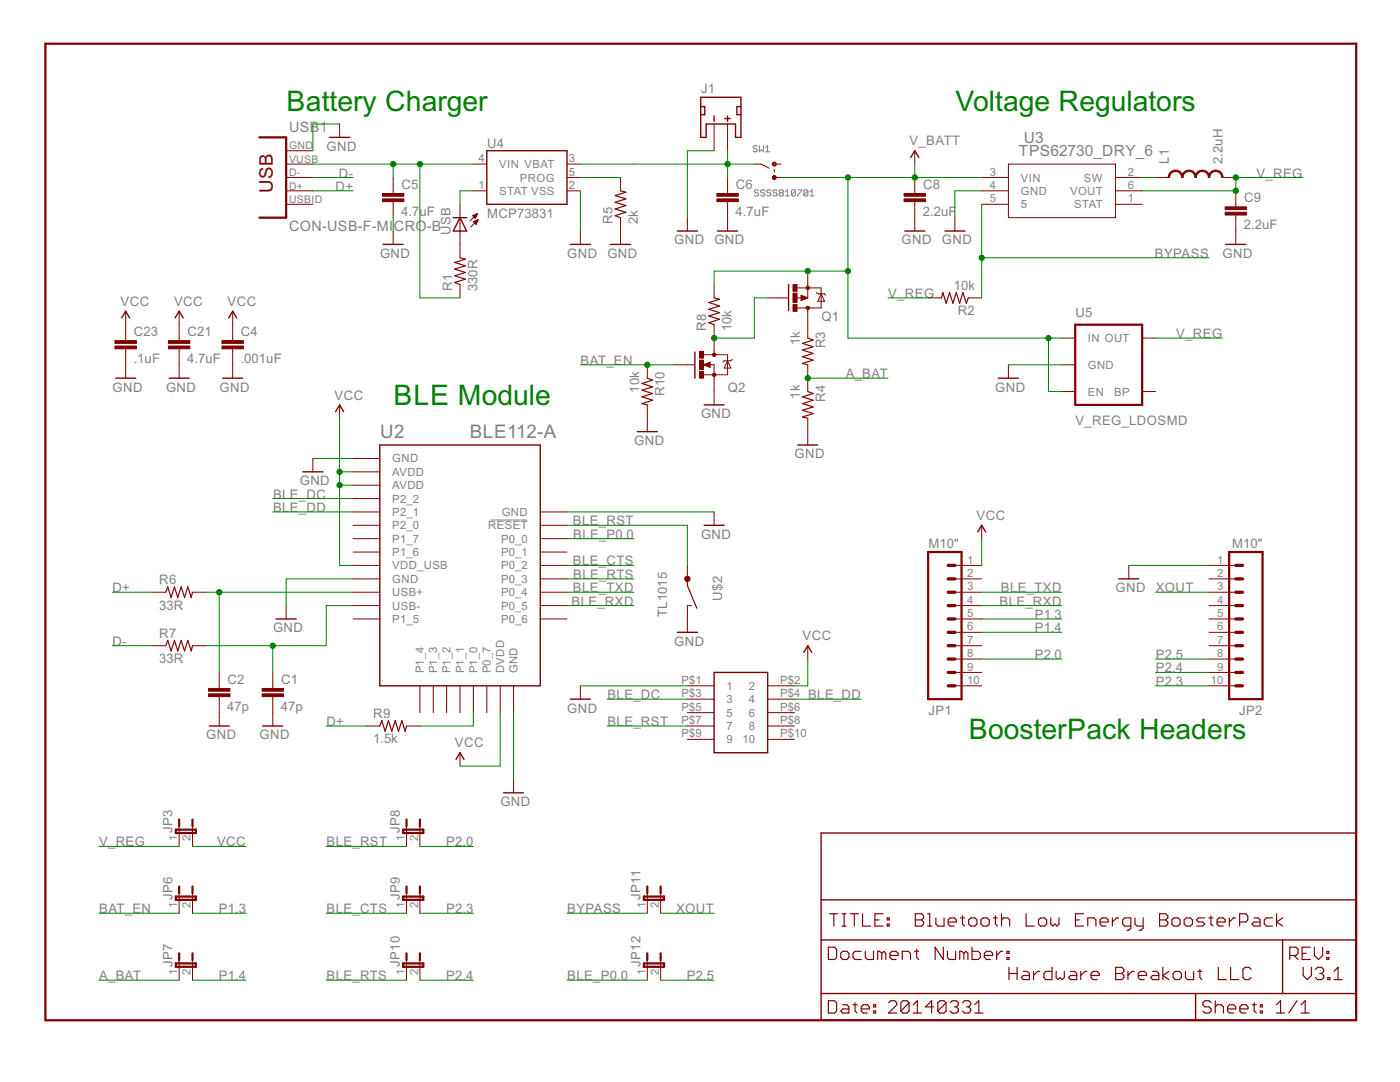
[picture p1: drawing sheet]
<svg xmlns="http://www.w3.org/2000/svg" width="279mm" height="216mm" viewBox="0 0 279 216" stroke-linecap="round" stroke-linejoin="round" font-family="sans-serif">
<g fill="none" stroke="#808080" stroke-width=".2">
<path d="M151.1 29.3l-.2-.2h-.4l-.2 .4 .2 .2h.4l.2 .4-.2 .2h-.4l-.2-.2M151.4 38.1l-.2-.2h-.4l-.2 .2 .2 .4h.4l.2 .2-.2 .4h-.4l-.2-.2M151.6 29.1v1.2l.4-.4 .4 .4v-1.2M152.6 38.1l-.2-.2h-.4l-.2 .4 .2 .2h.4l.2 .4-.2 .2h-.4l-.2-.2M152.8 30.3h.8M152.8 29.5l.4-.4v1.2M153.9 38.1l-.3-.2h-.4l-.2 .4 .2 .2h.4l.3 .4-.3 .2h-.4l-.2-.2M155.1 38.1l-.2-.2h-.4l-.2 .2 .2 .4h.4l.2 .2-.2 .4h-.4l-.2-.2M155.7 38.5l-.2-.2 .2-.4h.4l.2 .2-.2 .4M155.7 38.5h.4M155.7 38.5l-.2 .2 .2 .4h.4l.2-.2-.2-.4M156.7 39.1h.8"/>
<path d="M156.7 38.3l.4-.4v1.2M158.8 38.1l-.2-.2h-.4l-.2 .2v.8M158.8 38.1v.8l-.2 .2h-.4l-.2-.2M158.8 38.1l-.8 .8M159.2 37.9h.8v.2l-.8 .8v.2M161.2 38.1l-.2-.2h-.4l-.2 .2v.8M161.2 38.1v.8l-.2 .2h-.4l-.2-.2M161.2 38.1l-.8 .8M161.6 39.1h.9M161.6 38.3l.5-.4v1.2M97.9 103.8h7.3"/>
</g>
<g fill="none" stroke="#800000" stroke-width=".23">
<path d="M123.8 38.1l1.1 .3-2.1 .6 2.1 .7-2.1 .7 2.1 .6-2.1 .7 2.1 .7-2.1 .6 1 .4M91.8 51.4l1.1 .3-2.2 .7 2.2 .6-2.2 .7 2.2 .7-2.2 .6 2.2 .7-2.2 .7 1.1 .4M142.5 59.4l1.1 .3-2.1 .7 2.1 .6-2.1 .7 2.1 .7-2.1 .7 2.1 .6-2.1 .7 1 .4M187.9 59.4l.3-1 .6 2.1 .7-2.1 .7 2.1 .6-2.1 .7 2.1 .7-2.1 .6 2.1 .5-1.1M129.2 75.5l1 .4-2.1 .6 2.1 .7-2.1 .7 2.1 .6-2.1 .7 2.1 .7-2.1 .6 1.1 .3M161.2 67.5l1.1 .4-2.2 .6 2.2 .7-2.2 .6 2.2 .7-2.2 .7 2.2 .7-2.2 .6 1.1 .3M161.2 78.1l1.1 .4-2.2 .7 2.2 .7-2.2 .6 2.2 .7-2.2 .7 2.2 .6-2.2 .7 1.1 .3M33.1 118.2l.4-1.1 .6 2.1 .7-2.1 .7 2.1 .7-2.1 .6 2.1 .7-2.1 .7 2.1 .2-1M137.2 115.5v1.3l1.9 4.6M33.1 128.8l.4-1 .6 2.1 .7-2.1 .7 2.1 .7-2.1 .6 2.1 .7-2.1 .7 2.1 .2-1.1M75.8 144.9l.4-1.1 .7 2.1 .6-2.1 .7 2.1 .7-2.1 .6 2.1 .7-2.1 .7 2.1 .2-1M165.3 199.7h1.2l.5 .4v1.6l-.5 .4h-1.2z"/>
<path d="M165.3 189h1.2l.5 .4v1.7l-.5 .4h-1.2zM165.6 182.3h1.6M166.4 182.3v2.5M168 182.3h.9M168 184.8h.9M168.2 189.8h.8l.4 .4v.9l-.4 .4h-.8l-.4-.4v-.9zM168.5 182.3v2.5M169.7 182.3h1.6M170.5 182.3v2.5M171.9 189.8h-1.3l-.4 .4v.9l.4 .4h1.3M172.1 182.3v2.5h1.7M172.7 189.8v1.3l.4 .4h1.2v-1.7"/>
<path d="M174.6 183.6h.8M176 190.2l-.4-.4h-.4v1.7M176 190.2v1.3M176 190.2l.4-.4 .4 .4v1.3M176.2 182.3h-1.6v2.5h1.6M177.1 184.4h.4v.4h-.4zM177.1 183.2h.4v.4h-.4zM177.6 190.6h1.6v-.4l-.4-.4h-.8l-.4 .4v.9l.4 .4h.8M180.1 191.5v-1.7h1.2l.4 .4v1.3M182.5 189.8h.8M182.7 182.3h1.2l.4 .4v.5l-.4 .4 .4 .4v.4l-.4 .4h-1.2zM182.7 183.6h1.2"/>
<path d="M182.9 189.4v1.7l.4 .4M185.1 182.3h.4v2.5M185.1 184.8h.8M186.8 183.2v1.2l.4 .4h1.2v-1.6M188.3 189v2.5l-1.7-2.5v2.5M189.1 189.8v1.3l.4 .4h1.2v-1.7M189.2 184h1.7v-.4l-.4-.4h-.9l-.4 .4v.8l.4 .4h.9M191.7 183.2h.8M192.1 182.7v1.7l.4 .4M192.4 190.2l-.5-.4h-.4v1.7M192.4 190.2v1.3M192.4 190.2l.4-.4 .4 .4v1.3"/>
<path d="M193.3 183.6l.4-.4h.8l.5 .4v.8l-.5 .4h-.8l-.4-.4zM194 189v2.5h1.2l.4-.4v-.9l-.4-.4h-1.2M195.8 183.6l.4-.4h.8l.4 .4v.8l-.4 .4h-.8l-.4-.4zM196.4 190.6h1.7v-.4l-.4-.4h-.8l-.5 .4v.9l.5 .4h.8M198.2 183.2h.9M198.6 182.7v1.7l.5 .4M198.9 189.8v1.7M199.9 183.6l.4-.4h.8l.4 .4v1.2M199.9 182.3v2.5M200.1 189.8h-.4l-.8 .8M201 189.8h.4v.4h-.4zM201 191.1h.4v.4h-.4z"/>
<path d="M201.4 193v2.5M201.4 194.2h1.6M203 193v2.5M204.2 193.8h.8l.4 .4v1.3h-1.2l-.4-.4 .4-.5h1.2M204.8 182.3v2.5h1.6M206.3 193.8v1.7M207.2 183.6l.5-.4h.8l.4 .4v.8l-.4 .4h-.8l-.5-.4zM207.5 193.8h-.4l-.8 .8M209.7 183.2v1.2l.4 .4 .4-.4 .4 .4 .4-.4v-1.2M210 193v2.5h-1.3l-.4-.4v-.9l.4-.4h1.3M210.8 193.8v1.3l.4 .4 .4-.4 .4 .4 .4-.4v-1.3M213.6 193.8h.9l.4 .4v1.3h-1.3l-.4-.4 .4-.5h1.3"/>
<path d="M214.6 183.6h.8M215.7 193.8v1.7M216.3 182.3h-1.7v2.5h1.7M216.9 193.8h-.4l-.8 .8M217.1 184.8v-1.6h1.2l.4 .4v1.2M217.7 194.6h1.7v-.4l-.4-.4h-.9l-.4 .4v.9l.4 .4h.9M219.5 184h1.7v-.4l-.4-.4h-.9l-.4 .4v.8l.4 .4h.9M222 183.2v1.6M222.7 194.2h1.2M222.7 193h1.2l.4 .4v.4l-.4 .4 .4 .4v.5l-.4 .4h-1.2zM223.2 183.2h-.4l-.8 .8M225.1 193.8v1.7"/>
<path d="M225.7 184.8h-1.2l-.5-.4v-.8l.5-.4h1.2v2l-.4 .4h-.4M226.3 193.8h-.4l-.8 .8M226.5 183.2v1.2l.4 .4h1.2M227.2 194.6h1.6v-.4l-.4-.4h-.8l-.4 .4v.9l.4 .4h.8M228.1 183.2v2l-.4 .4h-.4M230 193.8h.8l.5 .4v1.3h-1.3l-.4-.4 .4-.5h1.3M231.4 182.3h1.2l.5 .4v.5l-.5 .4 .5 .4v.4l-.5 .4h-1.2zM231.4 183.6h1.2M232.1 193v2.5M233.3 193.8l-1.2 .8 1.2 .9M233.9 183.6l.4-.4h.8l.4 .4v.8l-.4 .4h-.8l-.4-.4zM234.1 194.2l.4-.4h.9l.4 .4v.9l-.4 .4h-.9l-.4-.4z"/>
<path d="M236.3 183.6l.4-.4h.9l.4 .4v.8l-.4 .4h-.9l-.4-.4zM236.6 193.8v1.3l.4 .4h1.2v-1.7M239 193.8h.9M239.5 193.4v1.7l.4 .4M240.4 183.2h-1.2l-.4 .4 .4 .4h.8l.4 .4-.4 .4h-1.2M241.3 183.2h.8M241.7 182.7v1.7l.4 .4M242.5 199.7v2.4M242.9 184h1.6v-.4l-.4-.4h-.8l-.4 .4v.8l.4 .4h.8M243.1 193v2.5h1.7M245.3 183.2v1.6M245.6 193v2.5h1.6"/>
<path d="M246.6 183.2h-.4l-.9 .8M247.4 184h1.2l.4-.4v-.9l-.4-.4h-1.2v2.5M249.7 193.4l-.4-.4h-.8l-.4 .4v1.7l.4 .4h.8l.4-.4M250.3 183.2h.8l.4 .4v1.2h-1.2l-.4-.4 .4-.4h1.2M254 183.2h-1.3l-.4 .4v.8l.4 .4h1.3M254.8 182.3v2.5M256 183.2l-1.2 .8 1.2 .8M257.4 190.6h1.2l.5-.4v-.8l-.5-.4h-1.2v2.5M258.2 190.6l.9 .9M258.8 199.7l-1.6 2.4M259.9 190.2h.8M260.1 193v1.6l.8 .9 .8-.9v-1.6"/>
<path d="M261.5 189h-1.6v2.5h1.6M262.3 189v1.6l.8 .9 .9-.9v-1.6M262.5 193.4l.5-.4h.8l.4 .4v.4l-.4 .4M263.4 194.2h.4M263.8 194.2l.4 .4v.5l-.4 .4h-.8l-.5-.4M264.8 191.1h.4v.4h-.4zM264.8 189.8h.4v.4h-.4zM265 195.1h.4v.4h-.4zM266.2 195.5h1.7M266.2 193.8l.8-.8v2.5M168.2 200.5h.8l.4 .4v1.2h-1.2l-.4-.4 .4-.4h1.2M170.2 200.5h.8"/>
<path d="M170.6 200.1v1.6l.4 .4M171.9 201.3h1.6v-.4l-.4-.4h-.8l-.4 .4v.8l.4 .4h.8M174.3 201.7h.5v.4h-.5zM174.3 200.5h.5v.4h-.5zM177.3 200.1l.4-.4h.9l.4 .4v.4l-1.7 1.6h1.7M181.4 200.1v1.6l-.4 .4h-.8l-.4-.4M181.4 200.1l-.4-.4h-.8l-.4 .4v1.6M181.4 200.1l-1.6 1.6M182.2 202.1h1.7M182.2 200.5l.9-.8v2.4M186.4 200.9h-1.7l1.2-1.2v2.4M188.8 200.1v1.6l-.4 .4h-.8l-.4-.4"/>
<path d="M188.8 200.1l-.4-.4h-.8l-.4 .4v1.6M188.8 200.1l-1.6 1.6M189.6 200.1l.4-.4h.9l.4 .4v.4l-.4 .4M190.4 200.9h.5M190.9 200.9l.4 .4v.4l-.4 .4h-.9l-.4-.4M192.1 200.1l.4-.4h.8l.4 .4v.4l-.4 .4M192.9 200.9h.4M193.3 200.9l.4 .4v.4l-.4 .4h-.8l-.4-.4M194.5 202.1h1.7M194.5 200.5l.8-.8v2.4M241.7 200.1l-.4-.4h-.8l-.4 .4v.4l.4 .4h.8l.4 .4v.4l-.4 .4h-.8l-.4-.4M242.5 200.9l.4-.4h.9l.4 .4v1.2"/>
<path d="M245 201.3h1.6v-.4l-.4-.4h-.8l-.4 .4v.8l.4 .4h.8M247.4 201.3h1.7v-.4l-.4-.4h-.9l-.4 .4v.8l.4 .4h.9M249.9 200.5h.8M250.3 200.1v1.6l.4 .4M251.5 201.7h.4v.4h-.4zM251.5 200.5h.4v.4h-.4zM254.7 202.1h1.7M254.7 200.5l.9-.8v2.4M259.7 202.1h1.6M259.7 200.5l.8-.8v2.4"/>
</g>
<g fill="none" stroke="#800000" stroke-width=".28">
<path d="M139.8 19.4h8.1v8h-1.1v-2.7h-5.9v2.7h-1.1zM65.8 27.4h4M97.2 30.1h16v10.7h-16zM139.8 21.3h.9v1.6h-.9M142.5 23.1v1.1M144.7 23.7h1M145.2 23.1v1.1M147.9 21.3h-.8v1.6h.8M181.8 31.4l.8-1.3 .8 1.3M76.5 48.8h4M90.5 43.4h2.6M91.8 43.4l1.3 2.7h-2.6z"/>
<path d="M113.8 48.8h4M121.8 48.8h4M135.2 46.1h4M143.2 46.1h4M157.4 56.8v5.2M180.6 46.1h4M188.6 46.1h4M244.6 48.8h4M23.1 75.5h4M24.3 63.4l.8-1.3 .8 1.3M33.8 75.5h4M34.9 63.4l.9-1.3 .8 1.3"/>
<path d="M44.4 75.5h4M45.6 63.4l.8-1.3 .8 1.3M138.7 70.3v5.2M199.2 75.5h4M60.5 94.1h4M67 82.1l.8-1.3 .8 1.3M75.8 88.8h32v48h-32zM127.2 86.1h4M140.5 80.8h4M159.2 88.8h4M140.5 104.8h4M195.1 106.2l.8-1.4 .8 1.4"/>
<path d="M223.3 115.5h4M55.1 123.5h4M113.8 139.5h4M135.2 126.2h4M142.5 134.2h10.7v16h-10.7zM160.4 130.2l.8-1.4 .8 1.4M41.8 144.9h4M52.4 144.9h4M91 151.5l.8-1.3 .8 1.3M100.5 158.2h4M163.9 166.2h106.8v37.4h-106.8zM163.9 179.6h106.8"/>
<path d="M163.9 187.6h106.8M163.9 198.2h106.8M238.6 198.2v5.4M256 187.6v10.6"/>
</g>
<g fill="none" stroke="#800000" stroke-width=".2">
<path d="M57.1 35.4h5.3M57.1 38.1h5.3M57.1 32.7h5.3M57.1 30.1h5.3M67.8 24.7v2.7M78.5 35.4v3.2M94.5 38.1h2.7M94.5 32.7h2.7M113.2 35.4h2.6M113.2 38.1h2.6M113.2 32.7h2.6M123.8 35.4v2.7"/>
<path d="M142.5 24.7v5.4M145.2 24.7v5.4M145.2 35.4v3.2M150.5 32.7h1.4l1.6 .8M154.5 35.4h1.4M154.5 32.7h1.4M154.5 33.8v.6M182.6 30.1v2.6M182.6 35.4v3.2M195.9 35.4h5.4M195.9 38.1h5.4M201.3 32.7h21.3v10.7h-21.3z"/>
<path d="M222.6 35.4h5.3M222.6 38.1h5.3M230.6 35.4h2.7M244 35.4h2.6M246.6 38.1v3.2M57.1 40.8h5.3M78.5 40.2v3.2M78.5 46.1v2.7M91.8 40.8v10.6M91.8 56.8v2.6M94.3 43l1-.4-.4 1zM94.4 43.1h.7"/>
<path d="M94.5 44.2h.7M94.5 43.2h.5M94.5 42.9h.6M94.6 44.4h.6M94.6 43.3h.4M94.7 44.5h.4M94.8 43.5h.1M94.8 44.1h.5M94.8 42.8h.4M94.9 44.6h.2M95 44.7h.1M95.1 44h.3"/>
<path d="M95.1 42.7h.1M95.3 42.6l-1.5 1.5M95.4 43.8h.1M95.4 43.8l-1.5 1.5M95.4 43.8l-.4 1M95.4 43.8l-.9 .4 .5 .6M115.8 46.1v2.7M123.8 43.4v5.4M137.2 43.4v2.7M142.5 56.8v2.6M145.2 40.2v5.9M153.2 59.4h4"/>
<path d="M159.1 59.4h.9M159.1 57.4h4.8v4h-4.8M159.9 58.9l1.3 .5-1.3 .6zM161.2 54.1v5.3M162.9 58.4l.3 .2h1.3l.3 .3M163.9 58.6l.6 1.5h-1.3zM182.6 40.2v5.9M185.2 59.4h2.7M190.6 43.4v2.7M193.3 59.4h2.6M195.9 40.8h5.4M222.6 40.8h5.3"/>
<path d="M246.6 42.9v5.9M25.1 62.1v5.9M25.1 69.6v5.9M35.8 62.1v5.9M35.8 69.6v5.9M46.4 62.1v5.9M46.4 69.6v5.9M129.2 72.8v2.7M134.5 72.8h4M140.4 72.8l1.3-.5v1zM140.4 70.8h4.8v4h-4.8M141.6 72.8h.9v8"/>
<path d="M142.5 64.8v6M145.2 72l.7 1.4h-1.4zM146.1 71.7l-.2 .3h-1.4l-.2 .3M161.2 61.4v6.1M161.2 72.8v5.3M201.3 72.8v2.7M211.9 67.5h2.7M211.9 72.8h2.7M211.9 78.1h2.7M227.9 67.5h2.7M227.9 78.1h2.7M62.4 91.5v2.6"/>
<path d="M67.8 80.8v2.7M70.5 91.5h5.3M70.5 94.1h5.3M70.5 96.8h5.3M70.5 99.5h5.3M129.2 80.8v5.3M161.2 83.5v5.3M30.4 118.2h2.7M38.4 118.2h2.7M70.5 115.5h5.3M70.5 102.2h5.3M70.5 104.8h5.3"/>
<path d="M70.5 107.5h5.3M70.5 110.2h5.3M70.5 112.8h5.3M70.5 118.2h5.3M107.8 115.5h5.4M107.8 102.2h5.4M107.8 104.8h5.4M107.8 107.5h5.4M107.8 110.2h5.4M107.8 112.8h5.4M107.8 118.2h5.4M137.2 112.8v2.7"/>
<path d="M142.5 102.2v2.6M190.6 115.5h5.3M190.6 112.8h5.3M190.6 118.2h5.3M195.9 104.8v2.7M225.3 112.8v2.7M241.3 115.5h5.3M241.3 112.8h5.3M241.3 118.2h5.3M30.4 128.8h2.7M38.4 128.8h2.7M43.8 134.2v3.2"/>
<path d="M43.8 139v5.9M54.4 134.2v3.2M54.4 139v5.9M57.1 120.8v2.7M70.5 120.8h5.3M70.5 123.5h5.3M83.8 136.8v5.4M86.5 136.8v5.4M89.1 136.8v5.4M91.8 136.8v5.4M94.5 136.8v5.4M97.2 136.8v5.4"/>
<path d="M99.8 136.8v5.4M102.5 136.8v5.4M107.8 120.8h5.4M107.8 123.5h5.4M115.8 136.8v2.7M137.2 136.8h5.3M137.2 139.5h5.3M138 120.8h-.8v5.4M153.2 136.8h5.3M153.2 139.5h5.3M161.2 128.8v2.7M190.6 120.8h5.3"/>
<path d="M190.6 123.5h5.3M190.6 136.8h5.3M190.6 126.2h5.3M190.6 128.8h5.3M190.6 131.5h5.3M190.6 134.2h5.3M241.3 120.8h5.3M241.3 123.5h5.3M241.3 136.8h5.3M241.3 126.2h5.3M241.3 128.8h5.3M241.3 131.5h5.3"/>
<path d="M241.3 134.2h5.3M73.1 144.9h2.7M81.1 144.9h2.7M91.8 150.2v2.7M102.5 155.5v2.7M137.2 142.2h5.3M137.2 144.9h5.3M137.2 147.5h5.3M153.2 142.2h5.3M153.2 144.9h5.3M153.2 147.5h5.3M35.8 164.9v4"/>
<path d="M35.8 178.2v4M38.4 164.9v4M38.4 178.2v4M81.1 164.9v4M81.1 178.2v4M83.8 164.9v4M83.8 178.2v4M129.2 178.2v4M131.8 178.2v4M35.8 191.6v4M38.4 191.6v4M81.1 191.6v4"/>
<path d="M83.8 191.6v4M129.2 191.6v4M131.8 191.6v4"/>
</g>
<g fill="#800000" stroke="#800000" stroke-width=".2">
<path d="M76.3 39.7h4.3v.5h-4.3z"/>
<path d="M76.3 38.6h4.3v.6h-4.3z"/>
<path d="M143.1 39.7h4.2v.5h-4.2z"/>
<path d="M143.1 38.6h4.2v.6h-4.2z"/>
<path d="M180.4 39.7h4.3v.5h-4.3z"/>
<path d="M180.4 38.6h4.3v.6h-4.3z"/>
<path d="M244.5 42.4h4.3v.5h-4.3z"/>
<path d="M244.5 41.3h4.3v.5h-4.3z"/>
<path d="M44.3 69h4.3v.6h-4.3z"/>
<path d="M44.3 68h4.3v.5h-4.3z"/>
<path d="M33.6 69h4.3v.6h-4.3z"/>
<path d="M33.6 68h4.3v.5h-4.3z"/>
<path d="M22.9 69h4.3v.6h-4.3z"/>
<path d="M22.9 68h4.3v.5h-4.3z"/>
<path d="M158.3 56.8h.8v1.3h-.8z"/>
<path d="M158.3 60.8h.8v1.3h-.8z"/>
<path d="M158.3 58.5h.8v1.9h-.8z"/>
<path d="M52.3 138.5h4.3v.5h-4.3z"/>
<path d="M52.3 137.4h4.3v.5h-4.3z"/>
<path d="M41.6 138.5h4.3v.5h-4.3z"/>
<path d="M41.6 137.4h4.3v.5h-4.3z"/>
<path d="M139.6 74.1h.8v1.4h-.8z"/>
<path d="M139.6 70.1h.8v1.4h-.8z"/>
<path d="M139.6 71.9h.8v1.8h-.8z"/>
</g>
<g fill="#800000" stroke="#800000" stroke-width=".2">
<path d="M233.6 34.4l.5-.4h.5v.2l-.7 .3-.4 .4-.1 .5h-.2v-.5z" fill-rule="evenodd"/>
<path d="M234.6 34a1.45 1.45 0 0 1 1.5 1.4h-.3l-.1-.5-.3-.4-.8-.3z" fill-rule="evenodd"/>
<path d="M236.2 34.4l.6-.4h.5v.2l-.5 .1-.5 .4-.2 .7h-.3l.1-.5z" fill-rule="evenodd"/>
<path d="M237.3 34a1.45 1.45 0 0 1 1.5 1.4h-.3l-.1-.5-.4-.4-.7-.3z" fill-rule="evenodd"/>
<path d="M238.9 34.4l.6-.4h.4v.2l-.5 .1-.4 .4-.2 .7h-.3l.1-.5z" fill-rule="evenodd"/>
<path d="M239.9 34a1.45 1.45 0 0 1 1.5 1.4h-.2l-.2-.5-.3-.4-.8-.3z" fill-rule="evenodd"/>
<path d="M241.6 34.4l.5-.4h.5v.2l-.7 .3-.4 .4-.1 .5h-.2v-.5z" fill-rule="evenodd"/>
<path d="M242.6 34a1.45 1.45 0 0 1 1.5 1.4h-.3l-.2-.7-.5-.4-.5-.1z" fill-rule="evenodd"/>
<path d="M154.2 32.6a.4 .4 0 0 1 .6-.1 .4 .4 0 0 1-.1 .6 .4 .4 0 0 1-.6-.4h.2a.24 .24 0 0 1 .3-.1 .24 .24 0 0 1 .1 .3 .24 .24 0 0 1-.4 0l-.2-.2z" fill-rule="evenodd"/>
<path d="M154.3 35.1a.4 .4 0 0 1 .6 .2 .4 .4 0 0 1-.3 .5 .4 .4 0 0 1-.5-.4h.2a.24 .24 0 0 1 .3-.2 .24 .24 0 0 1 .1 .4 .24 .24 0 0 1-.4-.1l-.2-.1z" fill-rule="evenodd"/>
<circle cx="137.2" cy="115.5" r=".53"/>
<circle cx="161.2" cy="57.4" r=".35"/>
<circle cx="161.2" cy="61.4" r=".35"/>
<circle cx="142.5" cy="74.8" r=".35"/>
<circle cx="142.5" cy="70.8" r=".35"/>
</g>
<g fill="none" stroke="#800000" stroke-width=".44">
<path d="M9.1 8.7h261.6v194.9h-261.6zM51.8 27.4h5.3v16h-5.3M214.6 64.8h13.3v16h-13.3zM185.2 110.2h6.7v29.3h-6.7zM245.3 110.2h6.7v29.3h-6.7zM35.1 165.5h4v.7h-4zM35.1 178.9h4v.7h-4zM35.8 163.5v1.4M35.8 176.9v1.3M38.4 163.5v1.4M38.4 176.9v1.3M80.5 165.5h4v.7h-4z"/>
<path d="M80.5 178.9h4v.7h-4zM81.1 163.5v1.4M81.1 176.9v1.3M83.8 163.5v1.4M83.8 176.9v1.3M128.5 178.9h4v.7h-4zM129.2 176.9v1.3M131.8 176.9v1.3M35.1 192.2h4v.7h-4zM35.8 190.2v1.4M38.4 190.2v1.4M80.5 192.2h4v.7h-4z"/>
<path d="M81.1 190.2v1.4M83.8 190.2v1.4M128.5 192.2h4v.7h-4zM129.2 190.2v1.4M131.8 190.2v1.4"/>
</g>
<g fill="none" stroke="#800000" stroke-width=".66">
<path d="M189.2 118.2h1.4M189.2 115.5h1.4M189.2 112.8h1.4M246.6 118.2h1.4M246.6 115.5h1.4M246.6 112.8h1.4M189.2 123.5h1.4M189.2 120.8h1.4M189.2 126.2h1.4M189.2 128.8h1.4M189.2 131.5h1.4M189.2 134.2h1.4"/>
<path d="M189.2 136.8h1.4M246.6 123.5h1.4M246.6 120.8h1.4M246.6 126.2h1.4M246.6 128.8h1.4M246.6 131.5h1.4M246.6 134.2h1.4M246.6 136.8h1.4"/>
</g>
<path d="M160 59.2l1 .2-1 .3v-.3h.3M141.6 72.5l-.9 .3 .9 .2v-.2h-.3" fill="none" stroke="#800000" stroke-width=".34"/>
<g fill="none" stroke="#008000" stroke-width=".2">
<path d="M62.4 38.1h8.1M62.4 32.7h32.1M62.4 35.4h8.1M67.8 24.7h-5.4v5.4M78.5 32.7v2.7M83.8 32.7v26.7h8M94.5 38.1h-2.7v2.7M115.8 32.7h34.7M115.8 38.1v8M115.8 35.4h8M142.5 30.1h-5.3v13.3M145.2 30.1v5.3"/>
<path d="M155.9 35.4h40M169.2 35.4v32.1h42.7M182.6 32.7v2.7M195.9 38.1h-5.3v5.3M227.9 35.4h2.7M260 35.4h-13.4v2.7h-18.7M78.5 43.4v2.7M153.2 59.4h-2.7v8.1h-8M169.2 54.1h-26.7v2.7M177.2 59.4h8M195.9 40.8v18.6M195.9 51.4h45.4"/>
<path d="M115.8 72.8h18.7M161.2 75.5h16M201.3 72.8h10.6M209.3 67.5v10.6h2.6M230.6 67.5h13.4M54.4 99.5h16.1M62.4 91.5h8.1M67.8 83.5v29.3h2.7M67.8 94.1h2.7M67.8 96.8h2.7M22.4 118.2h8M41.1 118.2h29.4"/>
<path d="M43.8 118.2v16M54.4 102.2h16.1M70.5 115.5h-13.4v5.3M113.2 104.8h24v8M113.2 115.5h13.3M113.2 102.2h29.3M113.2 112.8h13.3M113.2 118.2h13.3M113.2 107.5h13.3M195.9 107.5v5.3M195.9 118.2h16M225.3 112.8h16"/>
<path d="M230.6 118.2h10.7M22.4 128.8h8M54.4 128.8v5.4M70.5 120.8h-5.4v8h-24M113.2 120.8h13.3M115.8 136.8h21.4M121.2 139.5h16M158.5 139.5h13.4M161.2 131.5v5.3h-2.7M195.9 131.5h16M195.9 120.8h16M195.9 123.5h16"/>
<path d="M195.9 126.2h16M230.6 136.8h10.7M230.6 131.5h10.7M230.6 134.2h10.7M65.1 144.9h8M94.5 142.2v2.7h-10.7M99.8 142.2v10.7h-8M102.5 142.2v13.3M121.2 144.9h16M19.7 168.9h16.1M38.4 168.9h10.7M65.1 168.9h16"/>
<path d="M83.8 168.9h10.7M19.7 182.2h16.1M19.7 195.6h16.1M38.4 182.2h10.7M38.4 195.6h10.7M65.1 182.2h16M65.1 195.6h16M83.8 182.2h10.7M83.8 195.6h10.7M113.2 182.2h16M113.2 195.6h16M131.8 182.2h10.7"/>
<path d="M131.8 195.6h10.7"/>
</g>
<g fill="#008000" stroke="#008000" stroke-width=".2">
<circle cx="83.8" cy="32.7" r=".53"/>
<circle cx="78.5" cy="32.7" r=".53"/>
<circle cx="182.6" cy="35.4" r=".53"/>
<circle cx="169.2" cy="35.4" r=".53"/>
<circle cx="209.3" cy="67.5" r=".53"/>
<circle cx="169.2" cy="54.1" r=".53"/>
<circle cx="161.2" cy="54.1" r=".53"/>
<circle cx="195.9" cy="51.4" r=".53"/>
<circle cx="67.8" cy="94.1" r=".53"/>
<circle cx="67.8" cy="96.8" r=".53"/>
<circle cx="246.6" cy="38.1" r=".53"/>
<circle cx="246.6" cy="35.4" r=".53"/>
<circle cx="145.2" cy="32.7" r=".53"/>
<circle cx="129.2" cy="72.8" r=".53"/>
<circle cx="161.2" cy="75.5" r=".53"/>
<circle cx="54.4" cy="128.8" r=".53"/>
<circle cx="43.8" cy="118.2" r=".53"/>
<circle cx="142.5" cy="67.5" r=".53"/>
</g>
<g font-size="6.3" fill="#008000">
<text x="57.2" y="22.1">Battery Charger</text>
<text x="190.7" y="22.1">Voltage Regulators</text>
<text x="78.6" y="80.8">BLE Module</text>
<text x="193.3" y="147.5">BoosterPack Headers</text>
</g>
<text font-size="4.2" fill="#800000" x="54.4" y="38.6" transform="rotate(-90 54.4 38.6)">USB</text>
<g font-size="4.2" fill="#808080">
<text x="75.9" y="87.5">U2</text>
<text x="93.7" y="87.5">BLE112-A</text>
</g>
<g font-size="3.5" fill="#808080">
<text x="204.3" y="28.5">U3</text>
<text x="203.4" y="31.2">TPS62730_DRY_6</text>
</g>
<g font-size="3.2" fill="#808080">
<text x="57.7" y="26.4">USB1</text>
<text x="57.7" y="46.1">CON-USB-F-MI</text>
<text x="78.6" y="46.1">CRO-B</text>
</g>
<g font-size="2.9" fill="#808080">
<text x="139.9" y="18.6">J1</text>
<text x="97.2" y="29.5">U4</text>
<text x="181.5" y="29">V_BATT</text>
<text x="65.2" y="30.1">GND</text>
<text x="67.6" y="35.4">D-</text>
<text x="233.3" y="32.7" transform="rotate(-90 233.3 32.7)">L1</text>
<text x="244" y="32.8" transform="rotate(-90 244 32.8)">2.2uH</text>
<text x="250.8" y="35.4">V_REG</text>
<text x="67" y="38.1">D+</text>
<text x="80.1" y="37.7">C5</text>
<text x="146.8" y="37.7">C6</text>
<text x="184.2" y="37.7">C8</text>
<text x="248.3" y="40.4">C9</text>
<text x="80.1" y="43">4.7uF</text>
<text x="89.9" y="46.9" transform="rotate(-90 89.9 46.9)">USB</text>
<text x="97.2" y="43.4">MCP73831</text>
<text x="122.3" y="44.7" transform="rotate(-90 122.3 44.7)">R5</text>
<text x="127.3" y="44.8" transform="rotate(-90 127.3 44.8)">2k</text>
<text x="146.8" y="43">4.7uF</text>
<text x="184.2" y="43">2.2uF</text>
<text x="248.2" y="45.7">2.2uF</text>
<text x="75.8" y="51.4">GND</text>
<text x="113.2" y="51.4">GND GND</text>
<text x="134.6" y="48.8">GND GND</text>
<text x="179.9" y="48.8">GND GND</text>
<text x="230.5" y="51.4">BYPASS</text>
<text x="244" y="51.4">GND</text>
<text x="90.2" y="58.1" transform="rotate(-90 90.2 58.1)">R1</text>
<text x="95.3" y="58.1" transform="rotate(-90 95.3 58.1)">330R</text>
<text x="177.3" y="59.4">V_REG</text>
<text x="190.3" y="57.8">10k</text>
<text x="24.1" y="61">VCC</text>
<text x="34.7" y="61">VCC</text>
<text x="45.4" y="61">VCC</text>
<text x="163.9" y="64">Q1</text>
<text x="191.2" y="62.9">R2</text>
<text x="214.6" y="63.2">U5</text>
<text x="26.7" y="67">C23</text>
<text x="37.4" y="67">C21</text>
<text x="48.1" y="67">C4</text>
<text x="140.9" y="66.1" transform="rotate(-90 140.9 66.1)">R8</text>
<text x="146" y="66.1" transform="rotate(-90 146 66.1)">10k</text>
<text x="159.6" y="68.9" transform="rotate(-90 159.6 68.9)">1k</text>
<text x="164.6" y="69.5" transform="rotate(-90 164.6 69.5)">R3</text>
<text x="234.8" y="67.5">V_REG</text>
<text x="26.7" y="72.4">.1uF</text>
<text x="37.4" y="72.4">4.7uF</text>
<text x="48" y="72.4">.001uF</text>
<text x="115.9" y="72.8">BAT_EN</text>
<text x="168.8" y="75.5">A_BAT</text>
<text x="22.5" y="78.1">GND</text>
<text x="33.1" y="78.1">GND</text>
<text x="43.8" y="78.1">GND</text>
<text x="66.8" y="79.7">VCC</text>
<text x="127.6" y="78.4" transform="rotate(-90 127.6 78.4)">10k</text>
<text x="132.6" y="79" transform="rotate(-90 132.6 79)">R10</text>
<text x="139.9" y="83.5">GND</text>
<text x="145.2" y="78.1">Q2</text>
<text x="159.6" y="79.6" transform="rotate(-90 159.6 79.6)">1k</text>
<text x="164.6" y="80.2" transform="rotate(-90 164.6 80.2)">R4</text>
<text x="198.6" y="78.1">GND</text>
<text x="126.6" y="88.8">GND</text>
<text x="214.6" y="84.8">V_REG_LDOSMD</text>
<text x="158.6" y="91.5">GND</text>
<text x="54.5" y="99.5">BLE_DC</text>
<text x="59.8" y="96.8">GND</text>
<text x="54.5" y="102.2">BLE_DD</text>
<text x="114.3" y="104.8">BLE_RST</text>
<text x="114.4" y="107.5">BLE_P0.0</text>
<text x="139.9" y="107.5">GND</text>
<text x="194.9" y="103.8">VCC</text>
<text x="114.3" y="112.8">BLE_CTS</text>
<text x="185.3" y="109.4">M10&quot;</text>
<text x="245.9" y="109.4">M10&quot;</text>
<text x="22.5" y="118.2">D+</text>
<text x="31.8" y="116.6">R6</text>
<text x="114.3" y="118.2">BLE_TXD</text>
<text x="114.4" y="115.5">BLE_RTS</text>
<text x="144.1" y="119.8" transform="rotate(-90 144.1 119.8)">U$2</text>
<text x="199.8" y="118.2">BLE_TXD</text>
<text x="222.6" y="118.2">GND XOUT</text>
<text x="31.7" y="121.6">33R</text>
<text x="114" y="120.8">BLE_RXD</text>
<text x="133.2" y="123.2" transform="rotate(-90 133.2 123.2)">TL1015</text>
<text x="199.5" y="120.8">BLE_RXD</text>
<text x="206.5" y="123.5">P1.3</text>
<text x="22.5" y="128.8">D-</text>
<text x="31.8" y="127.3">R7</text>
<text x="54.5" y="126.2">GND</text>
<text x="134.6" y="128.8">GND</text>
<text x="160.2" y="127.8">VCC</text>
<text x="206.5" y="131.5">P2.0</text>
<text x="206.5" y="126.2">P1.4</text>
<text x="230.7" y="131.5">P2.5</text>
<text x="31.7" y="132.3">33R</text>
<text x="45.4" y="136.4">C2</text>
<text x="56.1" y="136.4">C1</text>
<text x="230.7" y="136.9">P2.3</text>
<text x="230.7" y="134.2">P2.4</text>
<text x="45.4" y="141.8">47p</text>
<text x="56" y="141.8">47p</text>
<text x="74.5" y="143.3">R9</text>
<text x="113.2" y="142.2">GND</text>
<text x="121.2" y="139.5">BLE_DC</text>
<text x="161.3" y="139.5">BLE_DD</text>
<text x="185.3" y="142.7">JP1</text>
<text x="247.3" y="142.7">JP2</text>
<text x="41.1" y="147.5">GND</text>
<text x="51.8" y="147.5">GND</text>
<text x="65.2" y="144.9">D+</text>
<text x="74.5" y="148.3">1.5k</text>
<text x="90.8" y="149.1">VCC</text>
<text x="121.2" y="144.9">BLE_RST</text>
<text x="99.9" y="160.9">GND</text>
<text x="34.4" y="166.2" transform="rotate(-90 34.4 166.2)">JP3</text>
<text x="79.8" y="166.2" transform="rotate(-90 79.8 166.2)">JP8</text>
<text x="19.8" y="168.9">V_REG</text>
<text x="43.3" y="168.9">VCC</text>
<text x="65.2" y="168.9">BLE_RST</text>
<text x="89" y="168.9">P2.0</text>
<text x="34.4" y="179.5" transform="rotate(-90 34.4 179.5)">JP6</text>
<text x="79.8" y="179.5" transform="rotate(-90 79.8 179.5)">JP9</text>
<text x="127.8" y="179.5" transform="rotate(-90 127.8 179.5)">JP11</text>
<text x="19.8" y="182.2">BAT_EN</text>
<text x="43.7" y="182.2">P1.3</text>
<text x="65.2" y="182.2">BLE_CTS</text>
<text x="89" y="182.2">P2.3</text>
<text x="113.2" y="182.2">BYPASS</text>
<text x="134.9" y="182.2">XOUT</text>
<text x="19.8" y="195.6">A_BAT</text>
<text x="34.4" y="192.9" transform="rotate(-90 34.4 192.9)">JP7</text>
<text x="43.7" y="195.6">P1.4</text>
<text x="65.2" y="195.6">BLE_RTS</text>
<text x="79.8" y="192.9" transform="rotate(-90 79.8 192.9)">JP10</text>
<text x="89" y="195.6">P2.4</text>
<text x="113.2" y="195.6">BLE_P0.0</text>
<text x="127.8" y="192.9" transform="rotate(-90 127.8 192.9)">JP12</text>
<text x="137.1" y="195.6">P2.5</text>
</g>
<g font-size="2.5" fill="#808080">
<text x="95.5" y="32.4">4</text>
<text x="99.6" y="33.6">VIN VBAT</text>
<text x="113.5" y="32.4">3</text>
<text x="113.5" y="35">5</text>
<text x="197.5" y="35">3</text>
<text x="225.1" y="35">2</text>
<text x="95.5" y="37.7">1</text>
<text x="99.6" y="38.9">STAT VSS</text>
<text x="103.8" y="36.2">PROG</text>
<text x="113.5" y="37.7">2</text>
<text x="197.5" y="37.7">4</text>
<text x="197.5" y="40.4">5</text>
<text x="203.7" y="41.6">5</text>
<text x="203.7" y="36.2">VIN</text>
<text x="203.7" y="38.9">GND</text>
<text x="213.6" y="38.9">VOUT</text>
<text x="214.4" y="41.6">STAT</text>
<text x="216.3" y="36.2">SW</text>
<text x="225.1" y="40.4">1</text>
<text x="225.1" y="37.7">6</text>
<text x="217.1" y="68.3">IN OUT</text>
<text x="217.1" y="73.6">GND</text>
<text x="217.1" y="78.9">EN</text>
<text x="222.4" y="78.9">BP</text>
<text x="78.3" y="92.3">GND</text>
<text x="78.3" y="94.9">AVDD</text>
<text x="78.3" y="97.6">AVDD</text>
<text x="78.3" y="100.3">P2_2</text>
<text x="78.3" y="103">P2_1</text>
<text x="78.3" y="105.6">P2_0</text>
<text x="97.4" y="105.6">RESET</text>
<text x="100.1" y="103">GND</text>
<text x="78.3" y="108.3">P1_7</text>
<text x="78.3" y="111">P1_6</text>
<text x="78.3" y="113.6">VDD_USB</text>
<text x="100" y="113.6">P0_2</text>
<text x="100" y="111">P0_1</text>
<text x="100" y="108.3">P0_0</text>
<text x="193" y="112.5">1</text>
<text x="242.9" y="112.5">1</text>
<text x="78.3" y="116.3">GND</text>
<text x="78.3" y="119">USB+</text>
<text x="100" y="119">P0_4</text>
<text x="100" y="116.3">P0_3</text>
<text x="193" y="115.1">2</text>
<text x="193" y="117.8">3</text>
<text x="242.9" y="115.1">2</text>
<text x="242.9" y="117.8">3</text>
<text x="78.3" y="121.6">USB-</text>
<text x="78.3" y="124.3">P1_5</text>
<text x="100" y="124.3">P0_6</text>
<text x="100" y="121.6">P0_5</text>
<text x="193" y="120.5">4</text>
<text x="193" y="123.1">5</text>
<text x="193" y="125.8">6</text>
<text x="242.9" y="120.5">4</text>
<text x="242.9" y="123.1">5</text>
<text x="242.9" y="125.8">6</text>
<text x="193" y="128.5">7</text>
<text x="193" y="131.1">8</text>
<text x="242.9" y="128.5">7</text>
<text x="242.9" y="131.1">8</text>
<text x="84.6" y="134.4" transform="rotate(-90 84.6 134.4)">P1_4</text>
<text x="87.3" y="134.4" transform="rotate(-90 87.3 134.4)">P1_3</text>
<text x="89.9" y="134.4" transform="rotate(-90 89.9 134.4)">P1_2</text>
<text x="92.6" y="134.4" transform="rotate(-90 92.6 134.4)">P1_1</text>
<text x="95.3" y="134.4" transform="rotate(-90 95.3 134.4)">P1_0</text>
<text x="97.9" y="134.4" transform="rotate(-90 97.9 134.4)">P0_7</text>
<text x="100.6" y="134.4" transform="rotate(-90 100.6 134.4)">DVDD</text>
<text x="103.3" y="134.4" transform="rotate(-90 103.3 134.4)">GND</text>
<text x="136" y="136.5">P$1</text>
<text x="145" y="137.7">1</text>
<text x="149.5" y="137.7">2</text>
<text x="155.7" y="136.5">P$2</text>
<text x="193" y="133.8">9</text>
<text x="193" y="136.5">10</text>
<text x="241.6" y="136.5">10</text>
<text x="242.9" y="133.8">9</text>
<text x="136" y="139.1">P$3</text>
<text x="136" y="141.8">P$5</text>
<text x="145" y="140.3">3</text>
<text x="145" y="143">5</text>
<text x="149.5" y="140.3">4</text>
<text x="149.5" y="143">6</text>
<text x="155.7" y="139.1">P$4</text>
<text x="155.7" y="141.8">P$6</text>
<text x="136" y="144.5">P$7</text>
<text x="136" y="147.2">P$9</text>
<text x="145" y="145.7">7</text>
<text x="145" y="148.3">9</text>
<text x="148.2" y="148.3">10</text>
<text x="149.5" y="145.7">8</text>
<text x="155.7" y="144.5">P$8</text>
<text x="155.7" y="147.2">P$10</text>
<text x="35.4" y="167.9" transform="rotate(-90 35.4 167.9)">1</text>
<text x="38" y="167.9" transform="rotate(-90 38 167.9)">2</text>
<text x="80.8" y="167.9" transform="rotate(-90 80.8 167.9)">1</text>
<text x="83.4" y="167.9" transform="rotate(-90 83.4 167.9)">2</text>
<text x="35.4" y="181.2" transform="rotate(-90 35.4 181.2)">1</text>
<text x="38" y="181.2" transform="rotate(-90 38 181.2)">2</text>
<text x="80.8" y="181.2" transform="rotate(-90 80.8 181.2)">1</text>
<text x="83.4" y="181.2" transform="rotate(-90 83.4 181.2)">2</text>
<text x="128.8" y="181.2" transform="rotate(-90 128.8 181.2)">1</text>
<text x="131.5" y="181.2" transform="rotate(-90 131.5 181.2)">2</text>
<text x="35.4" y="194.5" transform="rotate(-90 35.4 194.5)">1</text>
<text x="38" y="194.5" transform="rotate(-90 38 194.5)">2</text>
<text x="80.8" y="194.5" transform="rotate(-90 80.8 194.5)">1</text>
<text x="83.4" y="194.5" transform="rotate(-90 83.4 194.5)">2</text>
<text x="128.8" y="194.5" transform="rotate(-90 128.8 194.5)">1</text>
<text x="131.5" y="194.5" transform="rotate(-90 131.5 194.5)">2</text>
</g>
<g font-size="2.3" fill="#808080">
<text x="57.7" y="29.8">GND</text>
<text x="57.7" y="32.5">VUSB</text>
<text x="57.7" y="35.2">D-</text>
<text x="57.7" y="37.8">D+</text>
<text x="57.7" y="40.5">USBID</text>
</g>
</svg>
